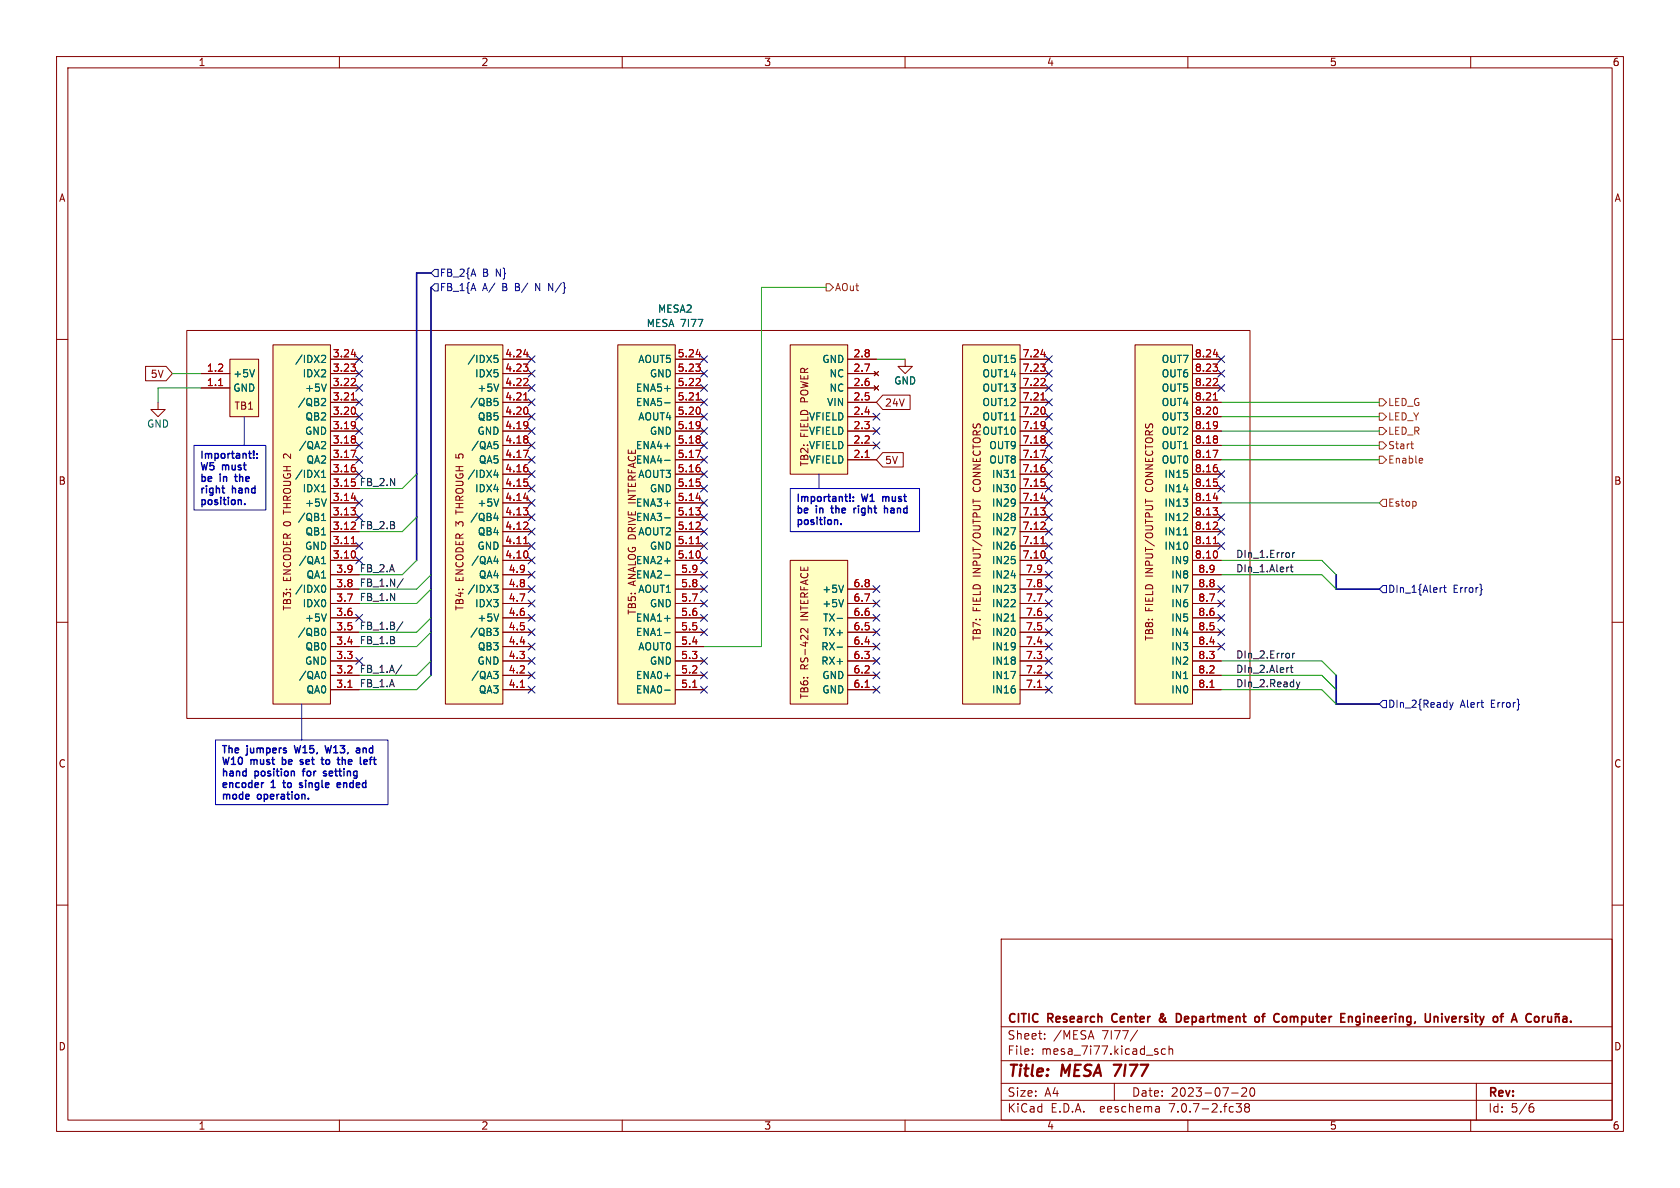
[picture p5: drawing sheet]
<svg xmlns="http://www.w3.org/2000/svg" width="297mm" height="210mm" viewBox="0 0 297 210" stroke-linecap="round" stroke-linejoin="round" font-family="sans-serif">
<g fill="none" stroke="#840000" stroke-width=".18">
<path d="M10 10h277v190h-277zM12 12h273v186h-273zM60 10v2M110 10v2M160 10v2M210 10v2M260 10v2M10 60h2M33 58.4h188v68.6h-188zM285 60h2M25.7 64.8h3.7l1.1 1.2-1.1 1.3h-3.7zM27.9 71.1v1.3h-1.2l1.2 1.3 1.3-1.3h-1.3"/>
<path d="M35.6 68.6h5M35.6 66h5M40.6 63.5h5.1v10.2h-5.1zM48.3 61h10.1v63.5h-10.1zM58.4 68.6h5.1M58.4 66h5.1M58.4 78.7h5.1M58.4 76.2h5.1M58.4 73.7h5.1M58.4 71.1h5.1M58.4 63.5h5.1M78.7 61h10.2v63.5h-10.2z"/>
<path d="M88.9 68.6h5.1M88.9 66h5.1M88.9 78.7h5.1M88.9 76.2h5.1M88.9 73.7h5.1M88.9 71.1h5.1M88.9 63.5h5.1M109.2 61h10.2v63.5h-10.2zM119.4 68.6h5.1M119.4 66h5.1M119.4 78.7h5.1M119.4 76.2h5.1"/>
<path d="M119.4 73.7h5.1M119.4 71.1h5.1M119.4 63.5h5.1M139.7 61h10.2v22.8h-10.2zM149.9 68.6h5M149.9 66h5M149.9 78.7h5M149.9 76.2h5M149.9 73.7h5M149.9 71.1h5M149.9 63.5h5M154.6 68.2l.7 .8"/>
<path d="M154.6 65.7l.7 .7M155.3 68.2l-.7 .8M155.3 65.7l-.7 .7M156.1 69.8h4.8v2.6h-4.8l-1.2-1.3zM160 63.5v1.3h-1.3l1.3 1.2 1.3-1.2h-1.3M170.2 61h10.1v63.5h-10.1zM180.3 68.6h5.1M180.3 66h5.1M180.3 78.7h5.1M180.3 76.2h5.1M180.3 73.7h5.1M180.3 71.1h5.1"/>
<path d="M180.3 63.5h5.1M200.7 61h10.1v63.5h-10.1zM210.8 68.6h5.1M210.8 66h5.1M210.8 78.7h5.1M210.8 76.2h5.1M210.8 73.7h5.1M210.8 71.1h5.1M210.8 63.5h5.1M58.4 81.3h5.1M58.4 99.1h5.1M58.4 96.5h5.1"/>
<path d="M58.4 94h5.1M58.4 91.4h5.1M58.4 88.9h5.1M58.4 86.4h5.1M58.4 83.8h5.1M88.9 81.3h5.1M88.9 99.1h5.1M88.9 96.5h5.1M88.9 94h5.1M88.9 91.4h5.1M88.9 88.9h5.1M88.9 86.4h5.1"/>
<path d="M88.9 83.8h5.1M119.4 81.3h5.1M119.4 99.1h5.1M119.4 96.5h5.1M119.4 94h5.1M119.4 91.4h5.1M119.4 88.9h5.1M119.4 86.4h5.1M119.4 83.8h5.1M139.7 99.1h10.2v25.4h-10.2zM149.9 81.3h5M156.1 80h3.6v2.6h-3.6l-1.2-1.3z"/>
<path d="M180.3 81.3h5.1M180.3 99.1h5.1M180.3 96.5h5.1M180.3 94h5.1M180.3 91.4h5.1M180.3 88.9h5.1M180.3 86.4h5.1M180.3 83.8h5.1M210.8 81.3h5.1M210.8 99.1h5.1M210.8 96.5h5.1M210.8 94h5.1"/>
<path d="M210.8 91.4h5.1M210.8 88.9h5.1M210.8 86.4h5.1M210.8 83.8h5.1M10 110h2M58.4 119.4h5.1M58.4 116.8h5.1M58.4 114.3h5.1M58.4 111.8h5.1M58.4 109.2h5.1M58.4 106.7h5.1M58.4 104.1h5.1"/>
<path d="M58.4 101.6h5.1M88.9 119.4h5.1M88.9 116.8h5.1M88.9 114.3h5.1M88.9 111.8h5.1M88.9 109.2h5.1M88.9 106.7h5.1M88.9 104.1h5.1M88.9 101.6h5.1M119.4 119.4h5.1M119.4 116.8h5.1M119.4 114.3h5.1"/>
<path d="M119.4 111.8h5.1M119.4 109.2h5.1M119.4 106.7h5.1M119.4 104.1h5.1M119.4 101.6h5.1M142.8 111.1v.8l-.9-.8-.4 .2 .2 .5M149.9 119.4h5M149.9 116.8h5M149.9 114.3h5M149.9 111.8h5M149.9 109.2h5M149.9 106.7h5"/>
<path d="M149.9 104.1h5M180.3 119.4h5.1M180.3 116.8h5.1M180.3 114.3h5.1M180.3 111.8h5.1M180.3 109.2h5.1M180.3 106.7h5.1M180.3 104.1h5.1M180.3 101.6h5.1M210.8 119.4h5.1M210.8 116.8h5.1M210.8 114.3h5.1"/>
<path d="M210.8 111.8h5.1M210.8 109.2h5.1M210.8 106.7h5.1M210.8 104.1h5.1M210.8 101.6h5.1M285 110h2M58.4 121.9h5.1M88.9 121.9h5.1M119.4 121.9h5.1M149.9 121.9h5M180.3 121.9h5.1M210.8 121.9h5.1"/>
<path d="M10 160h2M285 160h2M177 166h108v32h-108zM60 198v2M110 198v2M160 198v2M177 194.5h108M177 191.5h108M177 187.5h108M177 181.5h108M182.5 186.3v.1M182.5 185.5v.1"/>
<path d="M184.7 183.6v.1M184.7 182.8v.1M197 191.5v3M201.1 182.1l-1.3 2M204.9 195.7l.1 .9M205 196.5l-.2 .1M205 196h-.2M206 185.5l-.4-.1-.3 .3v.4l.2 .2h.5M206.7 185.5l.2-.1 .3 .1 .1 .9M206.7 184.9v1.5M210 198v2M217.7 193.2h1.2"/>
<path d="M218.5 195.1h1l-.5 .6 .4 .1v.7l-.2 .1-.6-.1M219.5 192.4l.6-.1 .2 .1 .1 .3-.9 1.1h.9M220.3 195.7l-.3-.2 .3-.4 .4 .1 .2 .2-.3 .3M220.3 195.7l-.3 .3 .1 .5 .2 .1 .4-.1 .2-.2-.1-.4-.2-.2M220.3 195.7h.3M221.2 192.4l.1-.1a.81 .81 0 0 1 .6 .6 .81 .81 0 0 1-.3 .8l-.1 .1a.81 .81 0 0 1-.6-.6 .81 .81 0 0 1 .3-.8zM260 198v2M261 191.5v6.5M270.6 195.7h.3l.3 .3-.1 .5-.5 .1M271 195.1l-.4 .1"/>
</g>
<path d="M196.9 188.2h1.3" fill="none" stroke="#840000" stroke-width=".4"/>
<g fill="none" stroke="#840000" stroke-width=".3">
<path d="M196.7 179.4l-.1 .4 .1 .7M205.6 179.3h-.3a.56 .56 0 0 0 .1 .7l.4 .4M205.6 179.6l-.5 .4a.41 .41 0 0 0 0 .5 .41 .41 0 0 0 .5 .1M208.3 179.2a.81 .81 0 0 1 .5 .7 .81 .81 0 0 1-.5 .8M222 179.8l.3-.1 .3 .3v.5l-.3 .2-.3-.1M223.1 179.7h.5M223.6 179.2l-.3 .2v1.3M227 179.7l.3 .1 .2 .2-.1 .5-.4 .2M238.8 179.7l.3 .2v.8M240.3 179.7l-.5 .1-.1 .2 .1 .5 .5 .2M253.8 179.7h.2l.2 .2v.8M254.9 179.2v.1"/>
<path d="M254.9 179.7v1M255.5 179.7l.3 1M271.6 179.7l.3 .1 .2 .2-.1 .5-.4 .2M275.1 179.8h.5v.9M275.6 179.2l-.2 .1-.3-.1-.1 .1M276.3 179.8h.6l.1 .9M239.8 181.1h.5M267.2 180.7l.5-1.5 .5 1.5M267.3 180.3h.8M277 180l-.5 .1a.29 .29 0 0 0-.2 .3 .29 .29 0 0 0 .2 .3l.5-.1M277.7 180.5v.2"/>
</g>
<g fill="#ffffc2" stroke="#ffffc2" stroke-width=".18">
<path d="M40.6 63.5h5.1v10.2h-5.1z"/>
<path d="M48.3 61h10.1v63.5h-10.1z"/>
<path d="M78.7 61h10.2v63.5h-10.2z"/>
<path d="M109.2 61h10.2v63.5h-10.2z"/>
<path d="M139.7 99.1h10.2v25.4h-10.2z"/>
<path d="M139.7 61h10.2v22.8h-10.2z"/>
<path d="M170.2 61h10.1v63.5h-10.1z"/>
<path d="M200.7 61h10.1v63.5h-10.1z"/>
</g>
<g fill="none" stroke="#a90000" stroke-width=".18">
<path d="M38.6 68.2h.8M62 79.6h.9l-.5 1.3M62 64.4h.8l-.4 .4M62.1 70.7h.7M62.1 62.7h.8M62.4 69.6l.1-.2v1.3M62.7 67l.1 .1v.3l-.8 .8h.8M62.7 64.9l.1 .2-.1 .5M62.7 72.1l.1 .4-.1 .6M62.7 74.6h.1a1.07 1.07 0 0 1-.1 1.1M62.7 77.1l.1 .2-.1 .2M62.7 77.7l.1 .1-.1 .5"/>
<path d="M62.8 75.1l-.1 .1M92.5 79.6h.9l-.6 1.3M92.5 64.4h.8l-.4 .4M92.6 70.7h.7M92.6 62.7h.8M92.8 69.6l.2-.2v1.3M93.2 67l.1 .1v.3l-.8 .8h.8M93.2 64.9l.1 .2-.1 .5M93.2 72.1l.1 .4-.1 .6M93.2 74.6h.1a1.07 1.07 0 0 1-.2 1.1M93.2 77.1l.1 .2-.1 .2M93.2 77.7l.1 .1-.1 .5"/>
<path d="M93.3 75.1l-.1 .1M123 79.6h.9l-.6 1.3M123 64.4h.8l-.4 .4M123.1 70.7h.7M123.1 62.7h.8M123.3 69.6l.1-.2v1.3M123.7 67l.1 .1-.1 .3-.7 .8h.8M123.7 64.9l.1 .2-.1 .5M123.7 72.1l.1 .4-.1 .6M123.7 74.6a1.07 1.07 0 0 1-.1 1.1M123.7 77.1l.1 .2-.1 .2M123.7 77.7l.1 .1-.1 .5"/>
<path d="M123.8 75.1l-.1 .1M184 79.6h.8l-.5 1.3M184 64.4h.8l-.5 .4M184 70.7h.8M184 62.7h.8M184.3 69.6l.1-.2v1.3M184.6 67l.2 .1-.1 .3-.7 .8h.8M184.6 64.9l.2 .2-.2 .5M184.6 72.1l.2 .4-.2 .6M184.6 74.6h.1a1.07 1.07 0 0 1-.1 1.1M184.6 77.1l.2 .2-.2 .2M184.6 77.7l.2 .1-.2 .5"/>
<path d="M184.8 75.1l-.2 .1M214.4 79.6h.9l-.5 1.3M214.4 64.4h.8l-.4 .4M214.5 70.7h.7M214.5 62.7h.8M214.8 69.6l.1-.2v1.3M215.1 67l.1 .1v.3l-.8 .8h.8M215.1 64.9l.1 .2-.1 .5M215.1 72.1l.1 .4-.1 .6M215.1 74.6h.1a1.07 1.07 0 0 1-.1 1.1M215.1 77.1l.1 .2-.1 .2M215.1 77.7l.1 .1-.1 .5"/>
<path d="M215.2 75.1l-.1 .1M62 89.8h.8l-.4 .4M62.1 96.1h.7M62.1 88.1h.8M62.2 84.7h.6M62.4 95l.1-.2v1.3M62.7 97.5l.1 .4-.1 .6M62.7 82.7l.1 .2-.1 .4M62.7 85.2l.1 .2-.1 .5M62.7 90.3l.1 .2-.1 .5M62.7 92.4l.1 .1v.3l-.8 .8h.8M92.5 89.8h.8l-.4 .4"/>
<path d="M92.6 96.1h.7M92.6 88.1h.8M92.6 84.7h.7M92.8 95l.2-.2v1.3M93.2 92.4l.1 .1v.3l-.8 .8h.8M93.2 97.5l.1 .4-.1 .6M93.2 82.7l.1 .2-.1 .4M93.2 85.2l.1 .2-.1 .5M93.2 90.3l.1 .2-.1 .5M123 89.8h.8l-.4 .4M123.1 96.1h.7M123.1 88.1h.8"/>
<path d="M123.1 84.7h.6M123.3 95l.1-.2v1.3M123.7 92.4l.1 .1-.1 .3-.7 .8h.8M123.7 97.5l.1 .4-.1 .6M123.7 82.7l.1 .2-.1 .4M123.7 85.2l.1 .2-.1 .5M123.7 90.3l.1 .2-.1 .5M152.9 80.9h.8M184 89.8h.8l-.5 .4M184 96.1h.8M184 88.1h.8M184.1 84.7h.6"/>
<path d="M184.3 95l.1-.2v1.3M184.6 92.4l.2 .1-.1 .3-.7 .8h.8M184.6 97.5l.2 .4-.2 .6M184.6 82.7l.2 .2-.2 .4M184.6 85.2l.2 .2-.2 .5M184.6 90.3l.2 .2-.2 .5M214.4 89.8h.8l-.4 .4M214.5 96.1h.7M214.5 88.1h.8M214.6 84.7h.6M214.8 95l.1-.2v1.3M215.1 92.4l.1 .1v.3l-.8 .8h.8"/>
<path d="M215.1 97.5l.1 .4-.1 .6M215.1 82.7l.1 .2-.1 .4M215.1 85.2l.1 .2-.1 .5M215.1 90.3l.1 .2-.1 .5M61.5 121.5h.7M92 121.5h.7M122.5 121.5h.7M152.9 121.5h.8M183.4 121.5h.7M213.9 121.5h.7"/>
</g>
<g fill="none" stroke="#006464" stroke-width=".18">
<path d="M45 65.3l-.4 1.3M57 78l.4 .1 .2 .3-.8 .9h.8M57 62.8l.4 .1 .2 .3-.8 .9h.8M57 70.4l.4 .1 .2 .3-.8 .9h.8M57.7 67.9l-.4 1.3M87.4 78h.6M87.4 70.4h.6M87.4 62.8h.6M87.5 78.5h.3l.2 .3-.1 .5h-.4M87.5 70.9h.3l.2 .3-.1 .4-.4 .1M87.5 63.3h.3l.2 .2-.1 .5-.4 .1M88.2 67.9l-.5 1.3"/>
<path d="M117.5 71.2h1M56.8 99.6h.8M56.8 83.5l.4-.4v1.3M56.8 91.1l.4-.4v1.3M56.8 92h.8M56.8 84.4h.8M57 98.7l.2-.3v1.2M57.7 88.2l-.4 1.3M87.3 99.2h.8M87.3 91.6h.8M87.6 83.1l-.3 .9h.8M87.9 83.6v.8"/>
<path d="M87.9 91.2v.8M87.9 98.8v.8M88.2 88.2l-.5 1.3M117.5 91.5h1M117.5 81.4h1M178.8 84.4h.7M209.2 94.6h.8M57 103.5l.1-.1a.68 .68 0 0 1 .5 .7 .68 .68 0 0 1-.5 .6h-.1M57.1 111.1a.68 .68 0 0 1 .5 .6 .68 .68 0 0 1-.5 .6M57.3 118.7a.79 .79 0 0 1 0 1.3M57.7 108.5l-.4 1.3M87.3 111.1h.7l-.4 .5 .4 .1v.4l-.2 .2h-.4"/>
<path d="M87.3 103.4h.7l-.4 .5 .4 .2v.4l-.2 .2h-.4M87.3 118.7h.7l-.4 .5M87.8 119.2l.2 .2v.3l-.2 .3M88.2 108.5l-.5 1.3M117.5 111.9h1M117.5 101.7h1M148 114.4h.9M148 109.3h.9M149.1 106l-.4 1.3M149.1 103.4l-.4 1.3M178.8 109.8h.7M117.5 122h1"/>
</g>
<path d="M146 50.2h.7l.6 .6-.6 .6h-.7zM243.8 73h.7l.6 .7-.6 .6h-.7zM243.8 70.5h.7l.6 .6-.6 .7h-.7zM243.8 75.6h.7l.6 .6-.6 .6h-.7zM243.8 78.1h.7l.6 .6-.6 .7h-.7zM249.4 78.5h.5M249.6 79.1l.3 .2M243.8 80.6h.7l.6 .7-.6 .6h-.7zM244.5 88.3h.6v1.2h-.6l-.7-.6zM251.3 81l.2 .3-.6 .1M251.4 81.8l-.1 .1" fill="none" stroke="#725600" stroke-width=".18"/>
<g fill="none" stroke="#000084" stroke-width=".18">
<path d="M76.8 47.6h.7v1.3h-.7l-.6-.6zM76.8 50.2h.7v1.2h-.7l-.6-.6zM62.9 62.9l1.2 1.2M62.9 75.6l1.2 1.2M62.9 65.4l1.2 1.2M62.9 70.5l1.2 1.2M62.9 68l1.2 1.2M62.9 78.1l1.2 1.2M62.9 73.1l1.2 1.2M64.1 62.9l-1.2 1.2M64.1 75.6l-1.2 1.2M64.1 65.4l-1.2 1.2"/>
<path d="M64.1 70.5l-1.2 1.2M64.1 68l-1.2 1.2M64.1 78.1l-1.2 1.2M64.1 73.1l-1.2 1.2M93.4 68l1.2 1.2M93.4 75.6l1.2 1.2M93.4 70.5l1.2 1.2M93.4 65.4l1.2 1.2M93.4 73.1l1.2 1.2M93.4 62.9l1.2 1.2M93.4 78.1l1.2 1.2M94.6 68l-1.2 1.2"/>
<path d="M94.6 75.6l-1.2 1.2M94.6 70.5l-1.2 1.2M94.6 65.4l-1.2 1.2M94.6 73.1l-1.2 1.2M94.6 78.1l-1.2 1.2M94.6 62.9l-1.2 1.2M123.9 75.6l1.2 1.2M123.9 65.4l1.2 1.2M123.9 68l1.2 1.2M123.9 70.5l1.2 1.2M123.9 62.9l1.2 1.2M123.9 73.1l1.2 1.2"/>
<path d="M123.9 78.1l1.2 1.2M125.1 75.6l-1.2 1.2M125.1 65.4l-1.2 1.2M125.1 68l-1.2 1.2M125.1 70.5l-1.2 1.2M125.1 62.9l-1.2 1.2M125.1 78.1l-1.2 1.2M125.1 73.1l-1.2 1.2M154.3 75.6l1.2 1.2M154.3 78.1l1.2 1.2M154.3 73.1l1.2 1.2M155.5 75.6l-1.2 1.2"/>
<path d="M155.5 78.1l-1.2 1.2M155.5 73.1l-1.2 1.2M184.8 68l1.2 1.2M184.8 65.4l1.2 1.2M184.8 62.9l1.2 1.2M184.8 75.6l1.2 1.2M184.8 78.1l1.2 1.2M184.8 73.1l1.2 1.2M184.8 70.5l1.2 1.2M186 73.1l-1.2 1.2M186 75.6l-1.2 1.2M186 68l-1.2 1.2"/>
<path d="M186 65.4l-1.2 1.2M186 62.9l-1.2 1.2M186 78.1l-1.2 1.2M186 70.5l-1.2 1.2M215.3 62.9l1.2 1.2M215.3 68l1.2 1.2M215.3 65.4l1.2 1.2M216.5 65.4l-1.2 1.2M216.5 62.9l-1.2 1.2M216.5 68l-1.2 1.2M62.9 98.5l1.2 1.2M62.9 83.2l1.2 1.2"/>
<path d="M62.9 88.3l1.2 1.2M62.9 90.8l1.2 1.2M62.9 95.9l1.2 1.2M62.9 80.7l1.2 1.2M64.1 98.5l-1.2 1.2M64.1 95.9l-1.2 1.2M64.1 83.2l-1.2 1.2M64.1 88.3l-1.2 1.2M64.1 90.8l-1.2 1.2M64.1 80.7l-1.2 1.2M93.4 98.5l1.2 1.2M93.4 85.8l1.2 1.2"/>
<path d="M93.4 90.8l1.2 1.2M93.4 93.4l1.2 1.2M93.4 88.3l1.2 1.2M93.4 95.9l1.2 1.2M93.4 80.7l1.2 1.2M93.4 83.2l1.2 1.2M94.6 98.5l-1.2 1.2M94.6 95.9l-1.2 1.2M94.6 85.8l-1.2 1.2M94.6 90.8l-1.2 1.2M94.6 93.4l-1.2 1.2M94.6 88.3l-1.2 1.2"/>
<path d="M94.6 80.7l-1.2 1.2M94.6 83.2l-1.2 1.2M123.9 93.4l1.2 1.2M123.9 90.8l1.2 1.2M123.9 98.5l1.2 1.2M123.9 85.8l1.2 1.2M123.9 88.3l1.2 1.2M123.9 95.9l1.2 1.2M123.9 80.7l1.2 1.2M123.9 83.2l1.2 1.2M125.1 90.8l-1.2 1.2M125.1 93.4l-1.2 1.2"/>
<path d="M125.1 98.5l-1.2 1.2M125.1 85.8l-1.2 1.2M125.1 88.3l-1.2 1.2M125.1 83.2l-1.2 1.2M125.1 80.7l-1.2 1.2M125.1 95.9l-1.2 1.2M184.8 88.3l1.2 1.2M184.8 95.9l1.2 1.2M184.8 90.8l1.2 1.2M184.8 85.8l1.2 1.2M184.8 93.4l1.2 1.2M184.8 80.7l1.2 1.2"/>
<path d="M184.8 83.2l1.2 1.2M184.8 98.5l1.2 1.2M186 88.3l-1.2 1.2M186 90.8l-1.2 1.2M186 83.2l-1.2 1.2M186 80.7l-1.2 1.2M186 95.9l-1.2 1.2M186 85.8l-1.2 1.2M186 93.4l-1.2 1.2M186 98.5l-1.2 1.2M215.3 83.2l1.2 1.2M215.3 95.9l1.2 1.2"/>
<path d="M215.3 90.8l1.2 1.2M215.3 93.4l1.2 1.2M215.3 85.8l1.2 1.2M216.5 85.8l-1.2 1.2M216.5 83.2l-1.2 1.2M216.5 95.9l-1.2 1.2M216.5 90.8l-1.2 1.2M216.5 93.4l-1.2 1.2M62.9 108.6l1.2 1.2M62.9 116.2l1.2 1.2M64.1 116.2l-1.2 1.2M64.1 108.6l-1.2 1.2"/>
<path d="M93.4 108.6l1.2 1.2M93.4 113.7l1.2 1.2M93.4 116.2l1.2 1.2M93.4 111.2l1.2 1.2M93.4 103.5l1.2 1.2M93.4 101l1.2 1.2M93.4 118.8l1.2 1.2M93.4 106.1l1.2 1.2M94.6 101l-1.2 1.2M94.6 108.6l-1.2 1.2M94.6 116.2l-1.2 1.2M94.6 103.5l-1.2 1.2"/>
<path d="M94.6 113.7l-1.2 1.2M94.6 111.2l-1.2 1.2M94.6 118.8l-1.2 1.2M94.6 106.1l-1.2 1.2M123.9 103.5l1.2 1.2M123.9 106.1l1.2 1.2M123.9 111.2l1.2 1.2M123.9 116.2l1.2 1.2M123.9 101l1.2 1.2M123.9 108.6l1.2 1.2M123.9 118.8l1.2 1.2M125.1 103.5l-1.2 1.2"/>
<path d="M125.1 106.1l-1.2 1.2M125.1 111.2l-1.2 1.2M125.1 116.2l-1.2 1.2M125.1 108.6l-1.2 1.2M125.1 101l-1.2 1.2M125.1 118.8l-1.2 1.2M154.3 103.5l1.2 1.2M154.3 118.8l1.2 1.2M154.3 108.6l1.2 1.2M154.3 113.7l1.2 1.2M154.3 116.2l1.2 1.2M154.3 111.2l1.2 1.2"/>
<path d="M154.3 106.1l1.2 1.2M155.5 103.5l-1.2 1.2M155.5 118.8l-1.2 1.2M155.5 108.6l-1.2 1.2M155.5 113.7l-1.2 1.2M155.5 116.2l-1.2 1.2M155.5 111.2l-1.2 1.2M155.5 106.1l-1.2 1.2M184.8 111.2l1.2 1.2M184.8 116.2l1.2 1.2M184.8 113.7l1.2 1.2M184.8 118.8l1.2 1.2"/>
<path d="M184.8 106.1l1.2 1.2M184.8 108.6l1.2 1.2M184.8 103.5l1.2 1.2M184.8 101l1.2 1.2M186 111.2l-1.2 1.2M186 116.2l-1.2 1.2M186 113.7l-1.2 1.2M186 118.8l-1.2 1.2M186 106.1l-1.2 1.2M186 108.6l-1.2 1.2M186 103.5l-1.2 1.2M186 101l-1.2 1.2"/>
<path d="M215.3 108.6l1.2 1.2M215.3 103.5l1.2 1.2M215.3 106.1l1.2 1.2M215.3 111.2l1.2 1.2M215.3 113.7l1.2 1.2M216.5 108.6l-1.2 1.2M216.5 103.5l-1.2 1.2M216.5 106.1l-1.2 1.2M216.5 111.2l-1.2 1.2M216.5 113.7l-1.2 1.2M244.5 103.5h.6v1.3h-.6l-.7-.7zM255 103.9h-.3"/>
<path d="M255.2 103.9h.5M255.4 103.4v1.1l.3 .2M261.9 104.2h.1l-.1 .1M93.4 121.3l1.2 1.2M94.6 121.3l-1.2 1.2M123.9 121.3l1.2 1.2M125.1 121.3l-1.2 1.2M154.3 121.3l1.2 1.2M155.5 121.3l-1.2 1.2M184.8 121.3l1.2 1.2M186 121.3l-1.2 1.2M244.5 123.8h.6v1.3h-.6l-.7-.6z"/>
<path d="M256.3 124.2l.3 .8M256.6 125l-.3 .5M256.9 124.2l-.3 .8"/>
</g>
<g fill="none" stroke="#0f0f0f" stroke-width=".18">
<path d="M228.3 99.8v1.1l.3 .2M228.5 97.7v.8M228.9 97.7l-.4 .2M71 117.5l-1 1.7M71.2 109.9l-1.1 1.6M71.3 102.3l-1.1 1.6M228.1 118h.5M228.1 100.2h.5M228.3 117.6v1.1l.3 .2M228.5 115.5v.8M228.9 115.5l-.4 .2M229.2 120.6l.3 .8"/>
<path d="M229.5 121.4l-.2 .4M229.8 120.6l-.3 .8"/>
</g>
<path d="M34.3 78.7h12.7v11.5h-12.7zM43.2 73.7v5M139.7 86.4h22.9v7.6h-22.9zM144.8 83.8v2.6M38.1 130.8h30.5v11.4h-30.5zM53.3 124.5v6.3" fill="none" stroke="#0000c2" stroke-width=".18"/>
<g fill="none" stroke="#0000c2" stroke-width=".25">
<path d="M35.7 79.7v1.3M41.1 79.7v1.1M44.1 79.7v1.1M44.8 79.7v.8M35.6 81.8l.3 1.3M35.7 83.8v1.3M36.7 81.8l-.3 1.3M38.3 85.9v1.2M38.9 83.8v.2M39.4 85.9v1.1M39.6 87.9v1.1M40.4 87.9v.1"/>
<path d="M41.1 85.9v1.2M41.6 83.8v1.1M42.4 83.8v1.3M43.2 81.8v1.1M43.3 89.1v.1M45.1 85.9v1.2M45.4 80.2v.1M45.4 80.9v.1M141.1 87.4v1.2M141.1 89.4v1.3M145.1 91.4v1.1M146.5 87.4v1"/>
<path d="M147 89.4v1.1M147.8 89.4v1.3M148.7 92.6v.1M149.5 87.4v1M150.3 87.4v.7M150.9 87.8v.2M150.9 88.5v.1M151 89.8v.9M151.3 89.8l-.3 .3M151.8 89.4v.1M152.3 87.4l.3 1.2M153.4 87.4l-.3 1.2"/>
<path d="M153.5 89.4v1.3M154.1 87.5l.1-.1v1.2M154.7 89.4v1.1M156.1 87.8v.8M156.1 87.8v.1M156.4 89.4v1.3M156.8 89.9l.1 .8M159.9 87.4v1M160.4 89.4v1.3M39.3 131.8h.8M39.4 133.9l.3 1.2M39.5 135.9v1.3"/>
<path d="M39.7 131.8v1.3M40.5 131.8v1.3M40.5 133.9l-.3 1.2M41.3 133.9v1.2M42.9 140v1.3M43.5 135.9v1.3M43.7 131.8v.1M44.5 137.9v1.3M48.2 133.9v1M48.3 137.9v1.3M49 135.9v1.1M49.7 135.9v.1"/>
<path d="M49.9 133.9v1.2M49.9 135.1h.1M50.2 137.9v1.1M50.9 140v1.1M52 131.8l.3 1.3M53.1 131.8l-.3 1.3M53.4 134.7l.2 .2v.2h-.5M53.4 136.3h.5M53.4 138.4h-.3l-.2 .1 .1 .2 .4 .2v.3h-.5M53.7 136l-.1 .1M53.8 132l.1-.2v1.3M55.2 133.9v1"/>
<path d="M55.4 131.8h-.6v.6M56.9 133.9v1M56.9 137.9v1.1M57.5 131.8l.3 1.3 .2-.9 .3 .9 .3-1.3M57.7 136.4l-.3-.1-.2 .2v.2l.5 .1v.3h-.5M58 134.3h-.3l-.1 .2 .1 .5 .3 .1M59.2 132l.2-.2v1.3M59.4 135.9v1.1M59.7 139.2h.4M59.8 133.9v1M60.1 135.9v1.1M60.1 131.8h.8l-.4 .5"/>
<path d="M60.5 133.9v1.2M60.8 135.9v.1M61.1 134.5v.6M62.4 137.9v1.3M63.2 132.2l.3 .1 .1 .8M63.6 133l-.4 .1M63.6 132.5l-.4 .1M63.7 133.9v1M64.7 137.9v1.3M65.5 134v1.1M65.9 131.8v1.3M66.2 133.9v1"/>
</g>
<path d="M76.2 48.3h-2.5v50.8M76.2 50.8v68.6M236.2 101.6v2.5h7.6M236.2 119.4v5.1h7.6" fill="none" stroke="#000084" stroke-width=".3"/>
<g fill="none" stroke="#009600" stroke-width=".18">
<path d="M146 50.8h-11.4v63.5h-10.1M30.5 66h5.1M35.6 68.6h-7.7v2.5M154.9 63.5h5.1M215.9 76.2h27.9M215.9 71.1h27.9M215.9 78.7h27.9M215.9 73.7h27.9M73.7 99.1l-2.6 2.5h-7.6M73.7 83.8l-2.6 2.6h-7.6M73.7 91.4l-2.6 2.6h-7.6M215.9 88.9h27.9"/>
<path d="M215.9 81.3h27.9M215.9 99.1h17.8l2.5 2.5M76.2 109.2l-2.5 2.6h-10.2M76.2 119.4l-2.5 2.5h-10.2M76.2 111.8l-2.5 2.5h-10.2M76.2 116.8l-2.5 2.6h-10.2M76.2 101.6l-2.5 2.5h-10.2M76.2 104.1l-2.5 2.6h-10.2M215.9 119.4h17.8l2.5 2.5M215.9 101.6h17.8l2.5 2.5M215.9 116.8h17.8l2.5 2.6M215.9 121.9h17.8l2.5 2.6"/>
</g>
<g font-size="2.8" fill="#840000">
<text x="178" y="190.9">Title:</text>
<text x="187.7" y="190.9">MESA</text>
<text x="197.7" y="190.9">7I77</text>
</g>
<g font-size="2.1" fill="#840000">
<text x="178" y="184">Sheet:</text>
<text x="178" y="181.2">CITIC</text>
<text x="185.3" y="181.2">Research</text>
<text x="186.2" y="184">/MESA</text>
<text x="194.9" y="184">7I77/</text>
<text x="197.3" y="181.2">Center</text>
<text x="206.2" y="181.2">&amp;</text>
<text x="209.8" y="181.2">Department</text>
<text x="224.4" y="181.2">of</text>
<text x="228.3" y="181.2">Computer</text>
<text x="240.7" y="181.2">Engineering,</text>
<text x="256.2" y="181.2">University</text>
<text x="268.9" y="181.2">of</text>
<text x="272.9" y="181.2">A</text>
<text x="178" y="186.7">File:</text>
<text x="184.1" y="186.7">mesa_7i77.kicad_sch</text>
<text x="178" y="196.9">KiCad</text>
<text x="178" y="194.1">Size:</text>
<text x="184.7" y="194.1">A4</text>
<text x="185.7" y="196.9">E.D.A.</text>
<text x="194.6" y="196.9">eeschema</text>
<text x="200" y="194.1">Date:</text>
<text x="207" y="196.9">7.0.7-2.fc38</text>
<text x="207" y="194.1">2023-07-20</text>
<text x="263" y="194.3">Rev:</text>
<text x="263" y="196.9">Id:</text>
<text x="267.1" y="196.9">5/6</text>
</g>
<g font-size="1.8" fill="#840000">
<text x="35" y="11.9">1</text>
<text x="85" y="11.9">2</text>
<text x="135" y="11.9">3</text>
<text x="185" y="11.9">4</text>
<text x="235" y="11.9">5</text>
<text x="285" y="11.9">6</text>
<text x="10.3" y="35.9">A</text>
<text x="285.3" y="35.9">A</text>
<text x="26.5" y="67">5V</text>
<text x="143.1" y="71" transform="rotate(-90 143.1 71)">POWER</text>
<text x="41.3" y="72.6">TB1</text>
<text x="156.4" y="72.1">24V</text>
<text x="156.4" y="82.2">5V</text>
<text x="10.3" y="85.9">B</text>
<text x="173.6" y="86.6" transform="rotate(-90 173.6 86.6)">CONNECTORS</text>
<text x="204.1" y="86.6" transform="rotate(-90 204.1 86.6)">CONNECTORS</text>
<text x="285.3" y="85.9">B</text>
<text x="51.7" y="90.5" transform="rotate(-90 51.7 90.5)">THROUGH 2</text>
<text x="82.2" y="90.5" transform="rotate(-90 82.2 90.5)">THROUGH 5</text>
<text x="173.6" y="101.8" transform="rotate(-90 173.6 101.8)">INPUT/OUTPUT</text>
<text x="204.1" y="101.8" transform="rotate(-90 204.1 101.8)">INPUT/OUTPUT</text>
<text x="51.7" y="102.8" transform="rotate(-90 51.7 102.8)">ENCODER 0</text>
<text x="82.2" y="102.8" transform="rotate(-90 82.2 102.8)">ENCODER 3</text>
<text x="112.6" y="103.5" transform="rotate(-90 112.6 103.5)">ANALOG DRIVE INTERFACE</text>
<text x="51.7" y="108.1" transform="rotate(-90 51.7 108.1)">TB3:</text>
<text x="82.2" y="108.1" transform="rotate(-90 82.2 108.1)">TB4:</text>
<text x="143.1" y="109.6" transform="rotate(-90 143.1 109.6)">INTERFACE</text>
<text x="173.6" y="113.4" transform="rotate(-90 173.6 113.4)">TB7:</text>
<text x="173.6" y="108.1" transform="rotate(-90 173.6 108.1)">FIELD</text>
<text x="204.1" y="113.4" transform="rotate(-90 204.1 113.4)">TB8:</text>
<text x="204.1" y="108.1" transform="rotate(-90 204.1 108.1)">FIELD</text>
<text x="143.1" y="118.4" transform="rotate(-90 143.1 118.4)">RS-422</text>
<text x="143.1" y="123.7" transform="rotate(-90 143.1 123.7)">TB6:</text>
<text x="10.3" y="135.9">C</text>
<text x="285.3" y="135.9">C</text>
<text x="10.3" y="185.9">D</text>
<text x="285.3" y="185.9">D</text>
<text x="35" y="199.9">1</text>
<text x="85" y="199.9">2</text>
<text x="135" y="199.9">3</text>
<text x="185" y="199.9">4</text>
<text x="235" y="199.9">5</text>
<text x="285" y="199.9">6</text>
</g>
<g font-size="1.8" fill="#000084">
<text x="77.7" y="49.1">FB_2{A</text>
<text x="77.7" y="51.7">FB_1{A</text>
<text x="85.3" y="49.1">B</text>
<text x="85.3" y="51.7">A/</text>
<text x="87.7" y="49.1">N}</text>
<text x="88.9" y="51.7">B</text>
<text x="91.3" y="51.7">B/</text>
<text x="95.1" y="51.7">N N/}</text>
<text x="245.3" y="105">DIn_1{Alert</text>
<text x="256.9" y="105">Error}</text>
<text x="245.3" y="125.3">DIn_2{Ready</text>
<text x="258.1" y="125.3">Alert</text>
<text x="263.7" y="125.3">Error}</text>
</g>
<g font-size="1.8" fill="#725600">
<text x="147.5" y="51.7">AOut</text>
<text x="245.3" y="72">LED_G</text>
<text x="245.3" y="74.5">LED_Y</text>
<text x="245.3" y="77.1">LED_R</text>
<text x="245.3" y="82.1">Enable</text>
<text x="245.3" y="79.6">Start</text>
<text x="245.3" y="89.8">Estop</text>
</g>
<g font-size="1.8" fill="#006464">
<text x="114.2" y="58">MESA 7I77</text>
<text x="116.2" y="55.5">MESA2</text>
<text x="52.1" y="64.4">/IDX2</text>
<text x="82.6" y="64.4">/IDX5</text>
<text x="112.7" y="64.4">AOUT5</text>
<text x="145.3" y="64.4">GND</text>
<text x="173.6" y="64.4">OUT15</text>
<text x="205.3" y="64.4">OUT7</text>
<text x="41.1" y="69.4">GND</text>
<text x="41.1" y="66.9">+5V</text>
<text x="52.6" y="72">/QB2</text>
<text x="53.4" y="66.9">IDX2</text>
<text x="53.8" y="69.4">+5V</text>
<text x="83" y="72">/QB5</text>
<text x="83.9" y="66.9">IDX5</text>
<text x="84.3" y="69.4">+5V</text>
<text x="112.3" y="72">ENA5-</text>
<text x="112.3" y="69.4">ENA5+</text>
<text x="114.8" y="66.9">GND</text>
<text x="146.1" y="72">VIN</text>
<text x="146.5" y="69.4">NC</text>
<text x="146.5" y="66.9">NC</text>
<text x="158" y="68.2">GND</text>
<text x="173.6" y="72">OUT12</text>
<text x="173.6" y="69.4">OUT13</text>
<text x="173.6" y="66.9">OUT14</text>
<text x="205.3" y="72">OUT4</text>
<text x="205.3" y="69.4">OUT5</text>
<text x="205.3" y="66.9">OUT6</text>
<text x="25.9" y="75.8">GND</text>
<text x="53.8" y="77.1">GND</text>
<text x="53.9" y="74.5">QB2</text>
<text x="84.3" y="77.1">GND</text>
<text x="84.4" y="74.5">QB5</text>
<text x="112.7" y="74.5">AOUT4</text>
<text x="114.8" y="77.1">GND</text>
<text x="142.9" y="77.1">VFIELD</text>
<text x="142.9" y="74.5">VFIELD</text>
<text x="143.1" y="77.3" transform="rotate(-90 143.1 77.3)">FIELD</text>
<text x="173.6" y="77.1">OUT10</text>
<text x="173.6" y="74.5">OUT11</text>
<text x="205.3" y="77.1">OUT2</text>
<text x="205.3" y="74.5">OUT3</text>
<text x="52.7" y="79.6">/QA2</text>
<text x="54.1" y="82.1">QA2</text>
<text x="83.2" y="79.6">/QA5</text>
<text x="84.6" y="82.1">QA5</text>
<text x="112.3" y="82.1">ENA4-</text>
<text x="112.3" y="79.6">ENA4+</text>
<text x="142.9" y="82.1">VFIELD</text>
<text x="142.9" y="79.6">VFIELD</text>
<text x="143.1" y="82.6" transform="rotate(-90 143.1 82.6)">TB2:</text>
<text x="174.8" y="82.1">OUT8</text>
<text x="174.8" y="79.6">OUT9</text>
<text x="205.3" y="82.1">OUT0</text>
<text x="205.3" y="79.6">OUT1</text>
<text x="52.1" y="84.7">/IDX1</text>
<text x="53.4" y="87.2">IDX1</text>
<text x="53.8" y="89.8">+5V</text>
<text x="82.6" y="84.7">/IDX4</text>
<text x="83.9" y="87.2">IDX4</text>
<text x="84.3" y="89.8">+5V</text>
<text x="112.3" y="89.8">ENA3+</text>
<text x="112.7" y="84.7">AOUT3</text>
<text x="114.8" y="87.2">GND</text>
<text x="175.3" y="89.8">IN29</text>
<text x="175.3" y="87.2">IN30</text>
<text x="175.3" y="84.7">IN31</text>
<text x="205.8" y="89.8">IN13</text>
<text x="205.8" y="87.2">IN14</text>
<text x="205.8" y="84.7">IN15</text>
<text x="52.6" y="92.3">/QB1</text>
<text x="53.9" y="94.8">QB1</text>
<text x="83" y="92.3">/QB4</text>
<text x="84.4" y="94.8">QB4</text>
<text x="112.3" y="92.3">ENA3-</text>
<text x="112.7" y="94.8">AOUT2</text>
<text x="175.3" y="94.8">IN27</text>
<text x="175.3" y="92.3">IN28</text>
<text x="205.8" y="94.8">IN11</text>
<text x="205.8" y="92.3">IN12</text>
<text x="52.7" y="99.9">/QA1</text>
<text x="53.8" y="97.4">GND</text>
<text x="83.2" y="99.9">/QA4</text>
<text x="84.3" y="97.4">GND</text>
<text x="112.3" y="99.9">ENA2+</text>
<text x="114.8" y="97.4">GND</text>
<text x="175.3" y="99.9">IN25</text>
<text x="175.3" y="97.4">IN26</text>
<text x="205.8" y="97.4">IN10</text>
<text x="207" y="99.9">IN9</text>
<text x="52.1" y="105">/IDX0</text>
<text x="53.4" y="107.5">IDX0</text>
<text x="54.1" y="102.5">QA1</text>
<text x="82.6" y="105">/IDX3</text>
<text x="83.9" y="107.5">IDX3</text>
<text x="84.6" y="102.5">QA4</text>
<text x="112.3" y="102.5">ENA2-</text>
<text x="112.7" y="105">AOUT1</text>
<text x="114.8" y="107.5">GND</text>
<text x="145.3" y="107.5">+5V</text>
<text x="145.3" y="105">+5V</text>
<text x="175.3" y="107.5">IN22</text>
<text x="175.3" y="105">IN23</text>
<text x="175.3" y="102.5">IN24</text>
<text x="207" y="107.5">IN6</text>
<text x="207" y="105">IN7</text>
<text x="207" y="102.5">IN8</text>
<text x="52.6" y="112.6">/QB0</text>
<text x="53.8" y="110.1">+5V</text>
<text x="83" y="112.6">/QB3</text>
<text x="84.3" y="110.1">+5V</text>
<text x="112.3" y="112.6">ENA1-</text>
<text x="112.3" y="110.1">ENA1+</text>
<text x="112.6" y="108.8" transform="rotate(-90 112.6 108.8)">TB5:</text>
<text x="145.4" y="112.6">TX+</text>
<text x="145.4" y="110.1">TX-</text>
<text x="175.3" y="112.6">IN20</text>
<text x="175.3" y="110.1">IN21</text>
<text x="207" y="112.6">IN4</text>
<text x="207" y="110.1">IN5</text>
<text x="53.8" y="117.7">GND</text>
<text x="53.9" y="115.2">QB0</text>
<text x="84.3" y="117.7">GND</text>
<text x="84.4" y="115.2">QB3</text>
<text x="112.7" y="115.2">AOUT0</text>
<text x="114.8" y="117.7">GND</text>
<text x="145.1" y="117.7">RX+</text>
<text x="145.1" y="115.2">RX-</text>
<text x="175.3" y="117.7">IN18</text>
<text x="175.3" y="115.2">IN19</text>
<text x="207" y="117.7">IN2</text>
<text x="207" y="115.2">IN3</text>
<text x="52.7" y="120.2">/QA0</text>
<text x="54.1" y="122.8">QA0</text>
<text x="83.2" y="120.2">/QA3</text>
<text x="84.6" y="122.8">QA3</text>
<text x="112.3" y="122.8">ENA0-</text>
<text x="112.3" y="120.2">ENA0+</text>
<text x="145.3" y="122.8">GND</text>
<text x="145.3" y="120.2">GND</text>
<text x="175.3" y="122.8">IN16</text>
<text x="175.3" y="120.2">IN17</text>
<text x="207" y="122.8">IN0</text>
<text x="207" y="120.2">IN1</text>
</g>
<g font-size="1.8" fill="#a90000">
<text x="36.5" y="65.8">1.2</text>
<text x="58.7" y="65.8">3.23</text>
<text x="58.7" y="63.2">3.24</text>
<text x="89.2" y="65.8">4.23</text>
<text x="89.2" y="63.2">4.24</text>
<text x="119.7" y="65.8">5.23</text>
<text x="119.7" y="63.2">5.24</text>
<text x="150.8" y="65.8">2.7</text>
<text x="150.8" y="63.2">2.8</text>
<text x="180.7" y="65.8">7.23</text>
<text x="180.7" y="63.2">7.24</text>
<text x="211.1" y="65.8">8.23</text>
<text x="211.1" y="63.2">8.24</text>
<text x="36.5" y="68.3">1.1</text>
<text x="58.7" y="70.9">3.21</text>
<text x="58.7" y="68.3">3.22</text>
<text x="89.2" y="70.9">4.21</text>
<text x="89.2" y="68.3">4.22</text>
<text x="119.7" y="70.9">5.21</text>
<text x="119.7" y="68.3">5.22</text>
<text x="150.8" y="70.9">2.5</text>
<text x="150.8" y="68.3">2.6</text>
<text x="180.7" y="70.9">7.21</text>
<text x="180.7" y="68.3">7.22</text>
<text x="211.1" y="70.9">8.21</text>
<text x="211.1" y="68.3">8.22</text>
<text x="58.7" y="75.9">3.19</text>
<text x="58.7" y="73.4">3.20</text>
<text x="89.2" y="75.9">4.19</text>
<text x="89.2" y="73.4">4.20</text>
<text x="119.7" y="75.9">5.19</text>
<text x="119.7" y="73.4">5.20</text>
<text x="150.8" y="75.9">2.3</text>
<text x="150.8" y="73.4">2.4</text>
<text x="180.7" y="75.9">7.19</text>
<text x="180.7" y="73.4">7.20</text>
<text x="211.1" y="75.9">8.19</text>
<text x="211.1" y="73.4">8.20</text>
<text x="58.7" y="83.6">3.16</text>
<text x="58.7" y="81">3.17</text>
<text x="58.7" y="78.5">3.18</text>
<text x="89.2" y="83.6">4.16</text>
<text x="89.2" y="81">4.17</text>
<text x="89.2" y="78.5">4.18</text>
<text x="119.7" y="83.6">5.16</text>
<text x="119.7" y="81">5.17</text>
<text x="119.7" y="78.5">5.18</text>
<text x="150.8" y="81">2.1</text>
<text x="150.8" y="78.5">2.2</text>
<text x="180.7" y="83.6">7.16</text>
<text x="180.7" y="81">7.17</text>
<text x="180.7" y="78.5">7.18</text>
<text x="211.1" y="83.6">8.16</text>
<text x="211.1" y="81">8.17</text>
<text x="211.1" y="78.5">8.18</text>
<text x="58.7" y="88.6">3.14</text>
<text x="58.7" y="86.1">3.15</text>
<text x="89.2" y="88.6">4.14</text>
<text x="89.2" y="86.1">4.15</text>
<text x="119.7" y="88.6">5.14</text>
<text x="119.7" y="86.1">5.15</text>
<text x="180.7" y="88.6">7.14</text>
<text x="180.7" y="86.1">7.15</text>
<text x="211.1" y="88.6">8.14</text>
<text x="211.1" y="86.1">8.15</text>
<text x="58.7" y="93.7">3.12</text>
<text x="58.7" y="91.2">3.13</text>
<text x="89.2" y="93.7">4.12</text>
<text x="89.2" y="91.2">4.13</text>
<text x="119.7" y="93.7">5.12</text>
<text x="119.7" y="91.2">5.13</text>
<text x="180.7" y="93.7">7.12</text>
<text x="180.7" y="91.2">7.13</text>
<text x="211.1" y="93.7">8.12</text>
<text x="211.1" y="91.2">8.13</text>
<text x="58.7" y="98.8">3.10</text>
<text x="58.7" y="96.3">3.11</text>
<text x="59.3" y="101.3">3.9</text>
<text x="89.2" y="98.8">4.10</text>
<text x="89.2" y="96.3">4.11</text>
<text x="89.8" y="101.3">4.9</text>
<text x="119.7" y="98.8">5.10</text>
<text x="119.7" y="96.3">5.11</text>
<text x="120.3" y="101.3">5.9</text>
<text x="180.7" y="98.8">7.10</text>
<text x="180.7" y="96.3">7.11</text>
<text x="181.3" y="101.3">7.9</text>
<text x="211.1" y="98.8">8.10</text>
<text x="211.1" y="96.3">8.11</text>
<text x="211.7" y="101.3">8.9</text>
<text x="59.3" y="106.4">3.7</text>
<text x="59.3" y="103.9">3.8</text>
<text x="89.8" y="106.4">4.7</text>
<text x="89.8" y="103.9">4.8</text>
<text x="120.3" y="106.4">5.7</text>
<text x="120.3" y="103.9">5.8</text>
<text x="150.8" y="106.4">6.7</text>
<text x="150.8" y="103.9">6.8</text>
<text x="181.3" y="106.4">7.7</text>
<text x="181.3" y="103.9">7.8</text>
<text x="211.7" y="106.4">8.7</text>
<text x="211.7" y="103.9">8.8</text>
<text x="59.3" y="111.5">3.5</text>
<text x="59.3" y="109">3.6</text>
<text x="89.8" y="111.5">4.5</text>
<text x="89.8" y="109">4.6</text>
<text x="120.3" y="111.5">5.5</text>
<text x="120.3" y="109">5.6</text>
<text x="150.8" y="111.5">6.5</text>
<text x="150.8" y="109">6.6</text>
<text x="181.3" y="111.5">7.5</text>
<text x="181.3" y="109">7.6</text>
<text x="211.7" y="111.5">8.5</text>
<text x="211.7" y="109">8.6</text>
<text x="59.3" y="119.1">3.2</text>
<text x="59.3" y="116.6">3.3</text>
<text x="59.3" y="114">3.4</text>
<text x="89.8" y="119.1">4.2</text>
<text x="89.8" y="116.6">4.3</text>
<text x="89.8" y="114">4.4</text>
<text x="120.3" y="119.1">5.2</text>
<text x="120.3" y="116.6">5.3</text>
<text x="120.3" y="114">5.4</text>
<text x="150.8" y="119.1">6.2</text>
<text x="150.8" y="116.6">6.3</text>
<text x="150.8" y="114">6.4</text>
<text x="181.3" y="119.1">7.2</text>
<text x="181.3" y="116.6">7.3</text>
<text x="181.3" y="114">7.4</text>
<text x="211.7" y="119.1">8.2</text>
<text x="211.7" y="116.6">8.3</text>
<text x="211.7" y="114">8.4</text>
<text x="59.3" y="121.7">3.1</text>
<text x="89.8" y="121.7">4.1</text>
<text x="120.3" y="121.7">5.1</text>
<text x="150.8" y="121.7">6.1</text>
<text x="181.3" y="121.7">7.1</text>
<text x="211.7" y="121.7">8.1</text>
</g>
<g font-size="1.8" fill="#0000c2">
<text x="35.2" y="81.7">Important!:</text>
<text x="35.2" y="83.8">W5</text>
<text x="39.4" y="83.8">must</text>
<text x="35.2" y="85.8">be</text>
<text x="35.2" y="87.9">right</text>
<text x="35.2" y="89.9">position.</text>
<text x="39" y="85.8">in</text>
<text x="41.1" y="87.9">hand</text>
<text x="42.2" y="85.8">the</text>
<text x="140.7" y="89.3">Important!:</text>
<text x="152.5" y="89.3">W1</text>
<text x="156.6" y="89.3">must</text>
<text x="140.7" y="91.4">be</text>
<text x="140.7" y="93.4">position.</text>
<text x="144.4" y="91.4">in</text>
<text x="147.6" y="91.4">the</text>
<text x="152" y="91.4">right</text>
<text x="157.9" y="91.4">hand</text>
<text x="39.1" y="133.8">The</text>
<text x="39.1" y="135.8">W10</text>
<text x="39.1" y="137.9">hand</text>
<text x="43.7" y="133.8">jumpers</text>
<text x="44.4" y="135.8">must</text>
<text x="45.1" y="137.9">position</text>
<text x="50.5" y="135.8">be</text>
<text x="52.7" y="133.8">W15,</text>
<text x="54.2" y="137.9">for</text>
<text x="54.2" y="135.8">set</text>
<text x="58.3" y="137.9">setting</text>
<text x="58.5" y="135.8">to</text>
<text x="58.7" y="133.8">W13,</text>
<text x="61.9" y="135.8">the</text>
<text x="64.6" y="133.8">and</text>
<text x="66.3" y="135.8">left</text>
<text x="39.1" y="139.9">encoder</text>
<text x="39.1" y="142">mode</text>
<text x="45.6" y="142">operation.</text>
<text x="48" y="139.9">1</text>
<text x="50.7" y="139.9">to</text>
<text x="54.1" y="139.9">single</text>
<text x="61.2" y="139.9">ended</text>
</g>
<g font-size="1.8" fill="#0f0f0f">
<text x="63.5" y="86">FB_2.N</text>
<text x="63.5" y="93.6">FB_2.B</text>
<text x="63.5" y="101.3">FB_2.A</text>
<text x="218.4" y="98.7">DIn_1.Error</text>
<text x="218.4" y="101.3">DIn_1.Alert</text>
<text x="63.5" y="103.8">FB_1.N/</text>
<text x="63.5" y="106.3">FB_1.N</text>
<text x="63.5" y="111.4">FB_1.B/</text>
<text x="63.5" y="114">FB_1.B</text>
<text x="63.5" y="119">FB_1.A/</text>
<text x="218.4" y="119">DIn_2.Alert</text>
<text x="218.4" y="116.5">DIn_2.Error</text>
<text x="63.5" y="121.6">FB_1.A</text>
<text x="218.4" y="121.6">DIn_2.Ready</text>
</g>
</svg>
